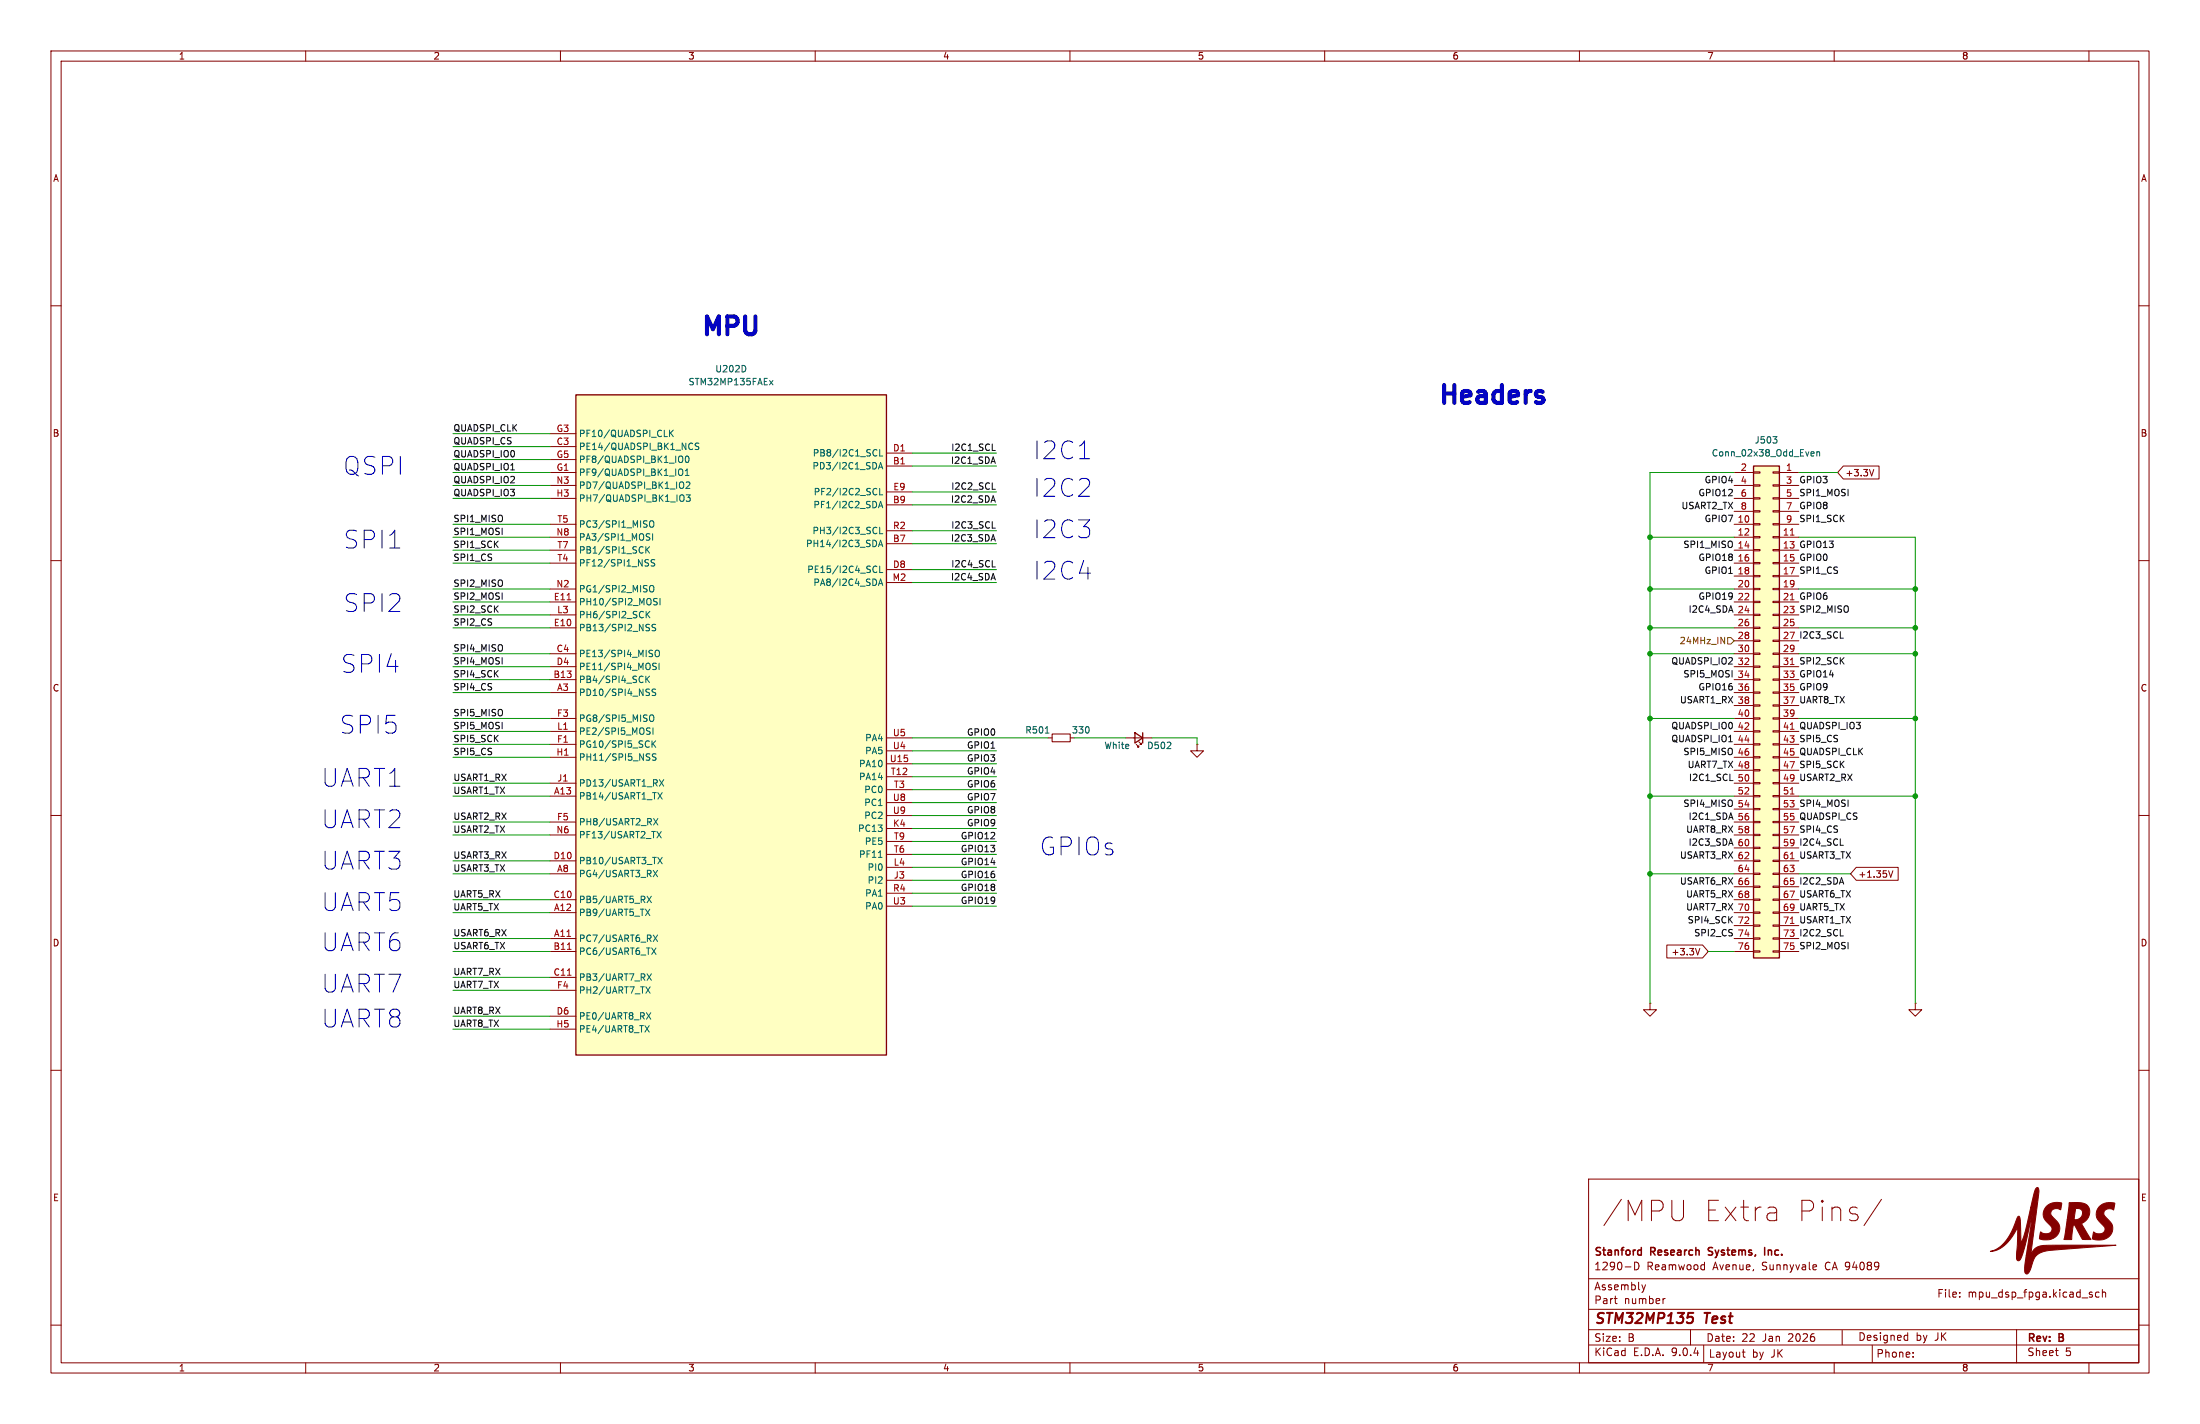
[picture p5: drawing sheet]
<svg xmlns="http://www.w3.org/2000/svg" width="432mm" height="279mm" viewBox="0 0 432 279" stroke-linecap="round" stroke-linejoin="round" font-family="sans-serif">
<g fill="none" stroke="#840000" stroke-width=".2">
<path d="M10 10h411.8v259.4h-411.8zM12 12h407.8v255.4h-407.8zM60 10v2M110 10v2M160 10v2M210 10v2M260 10v2M310 10v2M360 10v2M410 10v2M10 60h2M419.8 60h2"/>
<path d="M10 110h2M419.8 110h2M10 160h2M221 144.8h5.1M223 146.1l.5 .5h-.2h.2v-.3M223.5 145.5l.5 .6h-.2h.2v-.3M419.8 160h2M10 210h2M419.8 210h2M311.8 231.3h108v36.1h-108zM330.4 235.5v3.2l-.4 .6-.3 .2M369.3 235.3l-3.4 5.2"/>
<path d="M10 260h2M311.8 256.9h108M311.8 250.9h108M316.8 254.8h.6M317.3 255.8h.1M320.8 247.6a.76 .76 0 0 1 .9 .8 .76 .76 0 0 1-.9 .7zM322.3 252.1l.3 1M322.6 253.1l-.1 .3M323 252.1l-.4 1M326.8 254.8l-.3 .1M334.1 248.1l.4 .1M334.5 249.1h-.4"/>
<path d="M334.5 247.6v1.5M356.3 248.1l.2 .4-.7 .1M356.5 249.1h-.2M384.6 254.4v.1M384.6 253.6v.1M410.3 254l.3 .1 .1 .2-.2 .2h-.3M410.3 253.5l.3 .1M412 253.6l-.4-.1-.3 .3 .1 .6h.6M412.6 253.7l.3-.2 .3 .1 .1 .9M412.6 253v1.5M419.8 260h2M60 267.4v2"/>
<path d="M110 267.4v2M160 267.4v2M210 267.4v2M260 267.4v2M310 267.4v2M311.8 263.9h108M311.8 260.9h108M331.8 260.9v3M334.4 264v3.3M342 265.3h.5M342.2 266.2l.3 .1M360 267.4v2"/>
<path d="M361.6 261v2.8M367.5 263.9v3.4M374 262l.4 .1M374.4 261.5v1.5M374.4 262.9l-.4 .1M375.5 266.2v.1M375.5 265.4v.1M395.8 260.9v6.5M403.4 265h.6M403.8 266h.2M410 267.4v2"/>
</g>
<path d="M331.4 257.6h.9M331.5 258.4h.5l.2 .2v.6l-.4 .4h-.5" fill="none" stroke="#840000" stroke-width=".4"/>
<path d="M321.7 245.3h.4M322.1 244.8v1.5M322.1 246.2l-.4 .1M335.3 246.2l.2 .1M335.4 244.9v.4M346.4 244.8v1.5" fill="none" stroke="#840000" stroke-width=".3"/>
<g fill="#840000" stroke="#840000" stroke-width=".2">
<path d="M399.6 233.1l.4-.1 .2 .9-1.6 12.3a3.2 3.2 0 0 1 3.5-1.9h13.2l-7.8 .6a31.3 31.3 0 0 0-6.9 .8 3.4 3.4 0 0 0-1.9 2.9l-.1 .2a1.79 1.79 0 0 1-.8 1.2 1.2 1.2 0 0 1-.4-1.5l.3-2.2h.9h-.9l1.4-9.2-2 8.5a2.39 2.39 0 0 1-.9 1.8h-.2a3.1 3.1 0 0 1-.1-2.5l.1-4a8.1 8.1 0 0 1-4.6 4.6h-.8a6 6 0 0 0 4.2-3.8l1-2.5a.45 .45 0 0 1 .6-.5l.1 .9 .1 4.3a29.9 29.9 0 0 0 2-7h.5h-.5l.1-.6a8.3 8.3 0 0 1 .9-3.2z"/>
<path d="M412 236.8a3.1 3.1 0 0 1 3.1-.7l-.3 1.3a1.28 1.28 0 0 0-1.9 .5l.1 .5a4.8 4.8 0 0 1 1.7 2.5 2.68 2.68 0 0 1-3.5 2.3h-.2a.29 .29 0 0 1-.3-.1 .29 .29 0 0 1 0-.4l.2-1a1.41 1.41 0 0 0 2.3-.4 3.1 3.1 0 0 0-1.3-1.8 2.01 2.01 0 0 1 .1-2.7z"/>
<path d="M401.8 236.6a2.94 2.94 0 0 1 2.9-.5l-.2 1.3a1.13 1.13 0 0 0-1.3-.2 1.13 1.13 0 0 0-.6 1.1l.5 .7a2.29 2.29 0 0 1 1 2.7 2.29 2.29 0 0 1-2.4 1.6l-.8-.1a.43 .43 0 0 1-.6-.4l.3-1.1a1.38 1.38 0 0 0 2.1-.4 1.51 1.51 0 0 0-.9-1.4 2.1 2.1 0 0 1 0-3.3z"/>
<path d="M406.1 236a6.2 6.2 0 0 1 3.4 .3 2.27 2.27 0 0 1-1 3.8l1.9 3.1h-1.7l-1.5-2.8-.2-.1-.4 2.9h-1.5l.6-3.9h1.4a1.26 1.26 0 0 0 1.4-.5 1.26 1.26 0 0 0-.2-1.6l-.5-.1a.33 .33 0 0 0-.4 .1 .33 .33 0 0 0-.1 .4l-.2 1.7h-1.4z"/>
</g>
<path d="M222.8 143.8l1.5 1-1.5 1zM224.3 143.8v2" fill="none" stroke="#840000" stroke-width=".25"/>
<path d="M113 77.5h61v129.5h-61z" fill="#ffffc2"/>
<path d="M113 77.5h61v129.5h-61z" fill="none" stroke="#840000" stroke-width=".25"/>
<g fill="none" stroke="#840000" stroke-width=".2">
<path d="M107.9 85.1h5.1M107.9 87.6h5.1M107.9 90.2h5.1M107.9 92.7h5.1M107.9 95.3h5.1M107.9 97.8h5.1M174 88.9h5.1M174 91.4h5.1M174 96.5h5.1M174 99.1h5.1M107.9 102.9h5.1M107.9 105.4h5.1"/>
<path d="M107.9 108h5.1M107.9 110.5h5.1M107.9 115.6h5.1M107.9 118.1h5.1M174 104.1h5.1M174 106.7h5.1M174 111.8h5.1M174 114.3h5.1M107.9 120.7h5.1M107.9 123.2h5.1M107.9 128.3h5.1M107.9 130.8h5.1"/>
<path d="M107.9 133.4h5.1M107.9 135.9h5.1M107.9 141h5.1M107.9 143.5h5.1M107.9 146.1h5.1M107.9 148.6h5.1M107.9 153.7h5.1M107.9 156.2h5.1M174 144.8h5.1M174 147.3h5.1M174 149.9h5.1M174 152.4h5.1"/>
<path d="M174 154.9h5.1M174 157.5h5.1M205.7 144.8h.8M206.5 144h3.6v1.5h-3.6zM210.1 144.8h.7M234.9 146.1v1.2h1.3l-1.3 1.3-1.2-1.3h1.2M234.9 146.1h.1M107.9 161.3h5.1M107.9 163.8h5.1M107.9 168.9h5.1M107.9 171.5h5.1M107.9 176.5h5.1"/>
<path d="M107.9 179.1h5.1M174 160h5.1M174 162.6h5.1M174 165.1h5.1M174 167.6h5.1M174 170.2h5.1M174 172.7h5.1M174 175.3h5.1M174 177.8h5.1M107.9 184.2h5.1M107.9 186.7h5.1M107.9 191.8h5.1"/>
<path d="M107.9 194.3h5.1M107.9 199.4h5.1M107.9 201.9h5.1"/>
</g>
<g fill="none" stroke="#006464" stroke-width=".2">
<path d="M146.3 72v.7M151 74.7l.7 .8M151.7 74.7l-.7 .8M131.4 84.4v1.3M131.6 84.9l.5 .8M132.1 84.4l-.7 .7M133.5 92a.43 .43 0 0 1 .5 .4v.5a.43 .43 0 0 1-.5 .4M133.8 89.5a.9 .9 0 0 1 0 1.2M134 94.6a.9 .9 0 0 1 0 1.2M134.1 97.2a.9 .9 0 0 1 0 1.1M134.5 93.3h.7M134.5 92.4l.4-.4v1.3"/>
<path d="M134.7 89.5h.1a.68 .68 0 0 1 .4 .6 .68 .68 0 0 1-.4 .6 .84 .84 0 0 1-.1-1.2zM134.7 94.7l.5-.1 .2 .3-.8 .9h.8M134.7 97.1h.8l-.5 .5 .4 .1v.5l-.2 .2-.5-.2M135.9 87l.1 .1M136 88.1h-.1M137.2 87l-.5-.1-.2 .2v.3l.5 .3 .2 .3-.3 .2-.5-.1M171.9 88.2l.2 .1M172.1 95.9v.1M172.1 89.4l-.2 .1M172.1 97h.1M172.4 92l.4-1.3 .5 1.3M172.4 99.6l.4-1.2 .5 1.2"/>
<path d="M172.5 91.7h.6M172.5 99.3h.6M172.7 88.2v1.3h.6M172.7 95.8v1.3h.6M126.8 107.3v1.2M126.8 120v1.2M126.9 107.8l.6 .7M127.1 105.3l.3 .1 .1 .3-.2 .3h-.3M127.1 104.7l.4 .1M127.1 109.8l.2 .1M127.2 110.6v.3M127.5 107.3l-.7 .7"/>
<path d="M127.5 115.1l.3-.2a.43 .43 0 0 1 .5 .4v.4a.42 .42 0 0 1-.4 .5 .42 .42 0 0 1-.4-.5zM127.5 120l-.7 .7M127.7 102.2h.1a.43 .43 0 0 1 .5 .4v.4a.42 .42 0 0 1-.4 .5 .42 .42 0 0 1-.4-.5zM128.1 104.7v1.3M128.5 109.9l-.5-.1-.2 .1v.4l.6 .2 .1 .3-.2 .3-.5-.1M129 117.5l-.5-.1-.2 .1v.4l.6 .2 .1 .3-.2 .3-.5-.1M129.5 117.4v1.3M171.9 103.4l.2 .2M171.9 111.1l.2 .1M171.9 106.2l.2 .3-.2 .6M172.1 104.6l-.2 .1M172.1 112.2l-.2 .1"/>
<path d="M172.4 107.3l.4-1.3 .5 1.3M172.4 114.9l.4-1.3 .5 1.3M172.5 106.9h.6M172.5 114.5h.6M172.7 103.4v1.3h.6M172.7 111.1v1.2h.6M126.8 132.7v1.2M126.9 133.2l.6 .7M127 120.5l.5 .7M127.2 123.2l.3 .2-.3 .4M127.3 122.5l.2 .1M127.3 135.2l.2 .1"/>
<path d="M127.4 136v.3M127.5 132.7l-.7 .7M128.2 130.6l.5 .2 .1 .3-.2 .3-.5-.1M128.6 127.8l.3-.2a.43 .43 0 0 1 .5 .4v.4a.42 .42 0 0 1-.4 .5 .42 .42 0 0 1-.4-.5zM128.7 122.6l-.5-.1-.2 .1v.4l.6 .2 .1 .3-.2 .3-.5-.1M128.7 135.3l-.5-.1-.2 .1v.4l.6 .2 .1 .3-.2 .3-.5-.1M128.8 130.2l-.5-.1-.1 .1M129.4 130.1v1.3M127.1 143.4l.4 .1 .1 .3-.2 .3h-.3M127.1 142.8l.5 .1M127.4 147.9l.1 .1M127.4 148.6l.1 .2-.1 .3"/>
<path d="M127.5 140.5l.3-.2a.43 .43 0 0 1 .5 .4v.4a.42 .42 0 0 1-.4 .5 .42 .42 0 0 1-.4-.5zM128 145.4v1.2M128.2 142.8v1.3M128.2 145.9l.5 .7M128.7 145.4l-.7 .7M128.8 148l-.5-.1-.2 .1v.4l.5 .2 .2 .3-.3 .3-.5-.1M129.1 155.5l.9 1.3M129.4 153l.9 1.2M130 155.5l-.9 1.3M130.3 153l-.9 1.2M205.2 143.8h.7M126.7 178.4l.8 1.2"/>
<path d="M127 175.8l.8 1.3M127.5 178.4l-.8 1.2M127.8 175.8l-.8 1.3M128.2 170.8l.9 1.2M128.3 160.6l.8 1.3M128.9 163.1l.9 1.3M129.1 170.8l-.9 1.2M129.1 160.6l-.8 1.3M129.1 168.2l.9 1.3M129.8 163.1l-.9 1.3M130 168.2l-.9 1.3M172.4 168.2h.7"/>
<path d="M126.8 193.6l.8 1.3M126.9 198.7l.8 1.3M127 191.1l.8 1.2M127.6 193.6l-.8 1.3M127.7 198.7l-.8 1.3M127.8 191.1l-.8 1.2M127.9 186l.9 1.3M128.2 183.5l.9 1.2M128.8 186l-.9 1.3M129.1 183.5l-.9 1.2M126.6 201.2l.8 1.3M127.4 201.2l-.8 1.3"/>
</g>
<path d="M111.3 117.7h.7M111.4 186.3h.7M111.4 191.4h.7" fill="none" stroke="#a90000" stroke-width=".2"/>
<path d="M344.2 91.4h5v96.6h-5z" fill="#ffffc2"/>
<path d="M344.2 91.4h5v96.6h-5z" fill="none" stroke="#840000" stroke-width=".25"/>
<g fill="none" stroke="#840000" stroke-width=".2">
<path d="M340.4 92.7h3.8M340.4 95.3h3.8M340.4 97.8h3.8M344.2 92.6h1.2v.2h-1.2zM344.2 95.1h1.2v.3h-1.2zM344.2 97.7h1.2v.2h-1.2zM348 92.6h1.2v.2h-1.2zM348 95.1h1.2v.3h-1.2zM348 97.7h1.2v.2h-1.2zM349.2 92.7h3.9M349.2 95.3h3.9M349.2 97.8h3.9"/>
<path d="M361.8 91.4h7v2.6h-7l-1.1-1.3zM367.8 92.1l-.5 1.3M340.4 100.3h3.8M340.4 102.9h3.8M340.4 105.4h3.8M340.4 108h3.8M340.4 110.5h3.8M340.4 113h3.8M340.4 115.6h3.8M340.4 118.1h3.8M344.2 100.2h1.2v.3h-1.2zM344.2 102.7h1.2v.3h-1.2z"/>
<path d="M344.2 105.3h1.2v.2h-1.2zM344.2 107.8h1.2v.3h-1.2zM344.2 110.4h1.2v.2h-1.2zM344.2 112.9h1.2v.3h-1.2zM344.2 115.4h1.2v.3h-1.2zM344.2 118h1.2v.2h-1.2zM348 100.2h1.2v.3h-1.2zM348 102.7h1.2v.3h-1.2zM348 105.3h1.2v.2h-1.2zM348 107.8h1.2v.3h-1.2zM348 110.4h1.2v.2h-1.2zM348 112.9h1.2v.3h-1.2z"/>
<path d="M348 115.4h1.2v.3h-1.2zM348 118h1.2v.2h-1.2zM349.2 100.3h3.9M349.2 102.9h3.9M349.2 105.4h3.9M349.2 108h3.9M349.2 110.5h3.9M349.2 113h3.9M349.2 115.6h3.9M349.2 118.1h3.9M340.4 120.7h3.8M340.4 123.2h3.8"/>
<path d="M340.4 125.7h3.8M340.4 128.3h3.8M340.4 130.8h3.8M340.4 133.4h3.8M340.4 135.9h3.8M340.4 138.4h3.8M344.2 120.5h1.2v.3h-1.2zM344.2 123.1h1.2v.2h-1.2zM344.2 125.6h1.2v.3h-1.2zM344.2 128.1h1.2v.3h-1.2zM344.2 130.7h1.2v.2h-1.2zM344.2 133.2h1.2v.3h-1.2z"/>
<path d="M344.2 135.8h1.2v.2h-1.2zM344.2 138.3h1.2v.3h-1.2zM348 120.5h1.2v.3h-1.2zM348 123.1h1.2v.2h-1.2zM348 125.6h1.2v.3h-1.2zM348 128.1h1.2v.3h-1.2zM348 130.7h1.2v.2h-1.2zM348 133.2h1.2v.3h-1.2zM348 135.8h1.2v.2h-1.2zM348 138.3h1.2v.3h-1.2zM349.2 120.7h3.9M349.2 123.2h3.9"/>
<path d="M349.2 125.7h3.9M349.2 128.3h3.9M349.2 130.8h3.9M349.2 133.4h3.9M349.2 135.9h3.9M349.2 138.4h3.9M340.4 141h3.8M340.4 143.5h3.8M340.4 146.1h3.8M340.4 148.6h3.8M340.4 151.1h3.8M340.4 153.7h3.8"/>
<path d="M340.4 156.2h3.8M340.4 158.8h3.8M344.2 140.8h1.2v.3h-1.2zM344.2 143.4h1.2v.2h-1.2zM344.2 145.9h1.2v.3h-1.2zM344.2 148.5h1.2v.2h-1.2zM344.2 151h1.2v.3h-1.2zM344.2 153.5h1.2v.3h-1.2zM344.2 156.1h1.2v.2h-1.2zM344.2 158.6h1.2v.3h-1.2zM348 140.8h1.2v.3h-1.2zM348 143.4h1.2v.2h-1.2z"/>
<path d="M348 145.9h1.2v.3h-1.2zM348 148.5h1.2v.2h-1.2zM348 151h1.2v.3h-1.2zM348 153.5h1.2v.3h-1.2zM348 156.1h1.2v.2h-1.2zM348 158.6h1.2v.3h-1.2zM349.2 141h3.9M349.2 143.5h3.9M349.2 146.1h3.9M349.2 148.6h3.9M349.2 151.1h3.9M349.2 153.7h3.9"/>
<path d="M349.2 156.2h3.9M349.2 158.8h3.9M340.4 161.3h3.8M340.4 163.8h3.8M340.4 166.4h3.8M340.4 168.9h3.8M340.4 171.5h3.8M340.4 174h3.8M340.4 176.5h3.8M340.4 179.1h3.8M344.2 161.2h1.2v.2h-1.2zM344.2 163.7h1.2v.3h-1.2z"/>
<path d="M344.2 166.2h1.2v.3h-1.2zM344.2 168.8h1.2v.2h-1.2zM344.2 171.3h1.2v.3h-1.2zM344.2 173.9h1.2v.2h-1.2zM344.2 176.4h1.2v.3h-1.2zM344.2 178.9h1.2v.3h-1.2zM348 161.2h1.2v.2h-1.2zM348 163.7h1.2v.3h-1.2zM348 166.2h1.2v.3h-1.2zM348 168.8h1.2v.2h-1.2zM348 171.3h1.2v.3h-1.2zM348 173.9h1.2v.2h-1.2z"/>
<path d="M348 176.4h1.2v.3h-1.2zM348 178.9h1.2v.3h-1.2zM349.2 161.3h3.9M349.2 163.8h3.9M349.2 166.4h3.9M349.2 168.9h3.9M349.2 171.5h3.9M349.2 174h3.9M349.2 176.5h3.9M349.2 179.1h3.9M364.3 170.2h8.3v2.5h-8.3l-1.1-1.2zM370.7 170.9l.4 1.2 .4-1.2"/>
<path d="M323.8 196.9v1.2h-1.2l1.2 1.3 1.3-1.3h-1.3M323.8 196.9h.1M327.1 185.4h7.1l1.1 1.3-1.1 1.3h-7.1zM333.6 186.1l-.4 1.3M340.4 181.6h3.8M340.4 184.2h3.8M340.4 186.7h3.8M344.2 181.5h1.2v.2h-1.2zM344.2 184h1.2v.3h-1.2zM344.2 186.6h1.2v.2h-1.2zM348 181.5h1.2v.2h-1.2zM348 184h1.2v.3h-1.2z"/>
<path d="M348 186.6h1.2v.2h-1.2zM349.2 181.6h3.9M349.2 184.2h3.9M349.2 186.7h3.9M375.9 196.9v1.2h-1.3l1.3 1.3 1.3-1.3h-1.3M375.9 196.9h.1"/>
</g>
<path d="M351.4 105h.7M351.4 117.7h.7M351.4 130.4h.7M351.4 143.1h.7M351.4 155.8h.7M351.4 168.5h.7M351.4 181.2h.7" fill="none" stroke="#a90000" stroke-width=".2"/>
<path d="M348 85.7h.8l-.5 .5M348.6 86.2l.2 .2-.2 .5M355.6 88.6l.4 .1 .1 .2-.7 .2M356 89.4l-.4 .1M356.6 88.8l.5-.1v.8M356.6 88.6v.9" fill="none" stroke="#006464" stroke-width=".2"/>
<path d="M337.8 125l.7 1.3v-1.3M339.1 125.1h.6l.7 .6-.7 .7h-.6z" fill="none" stroke="#725600" stroke-width=".2"/>
<path d="M100.2 92.2h.8M194.8 96h.6M194.8 88.4h.6M194.8 111.2h.6M194.8 103.6h.6M361.2 125.2h.6M339.3 145.5h.7M339.5 153.2h.6M361.2 165.9h.6M361.2 183.6h.6" fill="none" stroke="#0f0f0f" stroke-width=".2"/>
<g fill="none" stroke="#009600" stroke-width=".2">
<path d="M88.9 92.7h19M88.9 97.8h19M88.9 95.3h19M88.9 87.6h19M88.9 85.1h19M88.9 90.2h19M179.1 96.5h16.5M179.1 91.4h16.5M179.1 88.9h16.5M179.1 99.1h16.5M340.4 92.7h-16.6v104.2M353.1 92.7h7.6"/>
<path d="M88.9 105.4h19M88.9 115.6h19M88.9 118.1h19M88.9 102.9h19M88.9 110.5h19M88.9 108h19M179.1 114.3h16.5M179.1 104.1h16.5M179.1 106.7h16.5M179.1 111.8h16.5M323.8 105.4h16.6M323.8 115.6h16.6"/>
<path d="M353.1 105.4h22.8v91.5M353.1 115.6h22.8M88.9 130.8h19M88.9 128.3h19M88.9 135.9h19M88.9 123.2h19M88.9 133.4h19M88.9 120.7h19M323.8 128.3h16.6M323.8 123.2h16.6M353.1 128.3h22.8M353.1 123.2h22.8"/>
<path d="M88.9 141h19M88.9 153.7h19M88.9 148.6h19M88.9 146.1h19M88.9 143.5h19M88.9 156.2h19M179.1 144.8h26.6M179.1 147.3h16.5M179.1 152.4h16.5M179.1 149.9h16.5M179.1 157.5h16.5M179.1 154.9h16.5"/>
<path d="M210.8 144.8h10.2M226.1 144.8h8.8v1.3M323.8 141h16.6M323.8 156.2h16.6M353.1 141h22.8M353.1 156.2h22.8M88.9 168.9h19M88.9 163.8h19M88.9 171.5h19M88.9 161.3h19M88.9 179.1h19M88.9 176.5h19"/>
<path d="M179.1 172.7h16.5M179.1 175.3h16.5M179.1 170.2h16.5M179.1 177.8h16.5M179.1 167.6h16.5M179.1 162.6h16.5M179.1 165.1h16.5M179.1 160h16.5M323.8 171.5h16.6M353.1 171.5h10.1M88.9 184.2h19M88.9 186.7h19"/>
<path d="M88.9 194.3h19M88.9 191.8h19M88.9 199.4h19M335.3 186.7h5.1M88.9 201.9h19"/>
</g>
<path d="M302.4 77.9l.4 .2 .1 .3-.1 .5-.4 .2M302.4 76.7l.4 .2" fill="none" stroke="#0000c2" stroke-width=".8"/>
<g fill="#009600" stroke="#009600" stroke-width=".2">
<circle cx="375.9" cy="141" r=".46"/>
<circle cx="375.9" cy="128.3" r=".46"/>
<circle cx="375.9" cy="115.6" r=".46"/>
<circle cx="375.9" cy="123.2" r=".46"/>
<circle cx="323.8" cy="141" r=".46"/>
<circle cx="323.8" cy="105.4" r=".46"/>
<circle cx="323.8" cy="123.2" r=".46"/>
<circle cx="323.8" cy="115.6" r=".46"/>
<circle cx="323.8" cy="128.3" r=".46"/>
<circle cx="375.9" cy="156.2" r=".46"/>
<circle cx="323.8" cy="156.2" r=".46"/>
<circle cx="323.8" cy="171.5" r=".46"/>
</g>
<g font-size="5.6" fill="#840000">
<text x="314.3" y="239.9">/MPU</text>
<text x="334" y="239.9">Extra</text>
<text x="351.9" y="239.9">Pins/</text>
</g>
<g font-size="4.9" fill="#0000c2">
<text x="137.1" y="67">MPU</text>
<text x="281.8" y="80.4">Headers</text>
<text x="67.6" y="93.4">QSPI</text>
<text x="203" y="90.4">I2C1</text>
<text x="203" y="97.7">I2C2</text>
<text x="67.7" y="107.9">SPI1</text>
<text x="203" y="105.9">I2C3</text>
<text x="203" y="114">I2C4</text>
<text x="67.7" y="120.3">SPI2</text>
<text x="67.1" y="132.3">SPI4</text>
<text x="66.9" y="144.2">SPI5</text>
<text x="63.3" y="154.6">UART1</text>
<text x="63.3" y="162.8">UART2</text>
<text x="63.3" y="170.9">UART3</text>
<text x="204.3" y="168.1">GPIOs</text>
<text x="63.3" y="179">UART5</text>
<text x="63.3" y="186.9">UART6</text>
<text x="63.3" y="195">UART7</text>
<text x="63.3" y="201.9">UART8</text>
</g>
<g font-size="2.8" fill="#840000">
<text x="312.8" y="260.3">STM32MP135</text>
<text x="334.6" y="260.3">Test</text>
</g>
<g font-size="2.1" fill="#840000">
<text x="312.8" y="246.8">Stanford</text>
<text x="312.8" y="249.4">1290-D</text>
<text x="323.2" y="249.4">Reamwood</text>
<text x="324" y="246.8">Research</text>
<text x="336" y="246.8">Systems,</text>
<text x="336.3" y="249.4">Avenue,</text>
<text x="346" y="249.4">Sunnyvale</text>
<text x="347.6" y="246.8">Inc.</text>
<text x="358.5" y="249.4">CA 94089</text>
<text x="312.8" y="256.1">Part</text>
<text x="312.8" y="253.4">Assembly</text>
<text x="318.7" y="256.1">number</text>
<text x="380.1" y="254.8">File:</text>
<text x="386.2" y="254.8">mpu_dsp_fpga.kicad_sch</text>
<text x="312.8" y="263.5">Size:</text>
<text x="319.5" y="263.5">B</text>
<text x="334.8" y="263.5">Date:</text>
<text x="341.8" y="263.5">22</text>
<text x="346" y="263.5">Jan</text>
<text x="351.1" y="263.5">2026</text>
<text x="364.6" y="263.3">Designed</text>
<text x="376" y="263.3">by</text>
<text x="379.8" y="263.3">JK</text>
<text x="397.8" y="263.7">Rev:</text>
<text x="404.2" y="263.7">B</text>
<text x="312.8" y="266.3">KiCad</text>
<text x="320.5" y="266.3">E.D.A.</text>
<text x="328.1" y="266.3">9.0.4</text>
<text x="335.3" y="266.6">Layout</text>
<text x="343.9" y="266.6">by</text>
<text x="347.7" y="266.6">JK</text>
<text x="368.2" y="266.6">Phone:</text>
<text x="397.8" y="266.3">Sheet</text>
<text x="405.3" y="266.3">5</text>
</g>
<g font-size="1.8" fill="#840000">
<text x="35" y="11.9">1</text>
<text x="85" y="11.9">2</text>
<text x="135" y="11.9">3</text>
<text x="185" y="11.9">4</text>
<text x="235" y="11.9">5</text>
<text x="285" y="11.9">6</text>
<text x="335" y="11.9">7</text>
<text x="385" y="11.9">8</text>
<text x="10.3" y="35.9">A</text>
<text x="420.1" y="35.9">A</text>
<text x="10.3" y="85.9">B</text>
<text x="420.1" y="85.9">B</text>
<text x="362.1" y="93.7">+3.3V</text>
<text x="10.3" y="135.9">C</text>
<text x="420.1" y="135.9">C</text>
<text x="364.6" y="172.4">+1.35V</text>
<text x="10.3" y="185.9">D</text>
<text x="420.1" y="185.9">D</text>
<text x="328" y="187.6">+3.3V</text>
<text x="10.3" y="235.9">E</text>
<text x="420.1" y="235.9">E</text>
<text x="35" y="269.3">1</text>
<text x="85" y="269.3">2</text>
<text x="135" y="269.3">3</text>
<text x="185" y="269.3">4</text>
<text x="235" y="269.3">5</text>
<text x="285" y="269.3">6</text>
<text x="335" y="269.3">7</text>
<text x="385" y="269.3">8</text>
</g>
<g font-size="1.8" fill="#006464">
<text x="135" y="75.8">STM32MP135FAEx</text>
<text x="140.3" y="73.3">U202D</text>
<text x="113.5" y="86">PF10/QUADSPI_CLK</text>
<text x="113.5" y="88.5">PE14/QUADSPI_BK1_NCS</text>
<text x="159.4" y="89.8">PB8/I2C1_SCL</text>
<text x="335.9" y="89.8">Conn_02x38_Odd_Even</text>
<text x="344.3" y="87.2">J503</text>
<text x="113.5" y="91">PF8/QUADSPI_BK1_IO0</text>
<text x="113.5" y="93.6">PF9/QUADSPI_BK1_IO1</text>
<text x="159.4" y="92.3">PD3/I2C1_SDA</text>
<text x="113.5" y="96.1">PD7/QUADSPI_BK1_IO2</text>
<text x="113.5" y="98.7">PH7/QUADSPI_BK1_IO3</text>
<text x="159.6" y="99.9">PF1/I2C2_SDA</text>
<text x="159.6" y="97.4">PF2/I2C2_SCL</text>
<text x="113.5" y="103.7">PC3/SPI1_MISO</text>
<text x="113.5" y="106.3">PA3/SPI1_MOSI</text>
<text x="158.1" y="107.5">PH14/I2C3_SDA</text>
<text x="159.4" y="105">PH3/I2C3_SCL</text>
<text x="113.5" y="108.8">PB1/SPI1_SCK</text>
<text x="113.5" y="111.4">PF12/SPI1_NSS</text>
<text x="158.3" y="112.6">PE15/I2C4_SCL</text>
<text x="113.5" y="116.4">PG1/SPI2_MISO</text>
<text x="113.5" y="119">PH10/SPI2_MOSI</text>
<text x="159.6" y="115.2">PA8/I2C4_SDA</text>
<text x="113.5" y="121.5">PH6/SPI2_SCK</text>
<text x="113.5" y="124.1">PB13/SPI2_NSS</text>
<text x="113.5" y="129.1">PE13/SPI4_MISO</text>
<text x="113.5" y="131.7">PE11/SPI4_MOSI</text>
<text x="113.5" y="134.2">PB4/SPI4_SCK</text>
<text x="113.5" y="136.8">PD10/SPI4_NSS</text>
<text x="113.5" y="141.8">PG8/SPI5_MISO</text>
<text x="113.5" y="144.4">PE2/SPI5_MOSI</text>
<text x="113.5" y="146.9">PG10/SPI5_SCK</text>
<text x="113.5" y="149.5">PH11/SPI5_NSS</text>
<text x="169.7" y="145.6">PA4</text>
<text x="169.7" y="148.2">PA5</text>
<text x="201.1" y="144.1">R501</text>
<text x="210.3" y="144.1">330</text>
<text x="216.7" y="147.2">White</text>
<text x="225.1" y="147.2">D502</text>
<text x="113.5" y="154.5">PD13/USART1_RX</text>
<text x="168.5" y="150.7">PA10</text>
<text x="168.5" y="153.3">PA14</text>
<text x="169.5" y="155.8">PC0</text>
<text x="113.5" y="157.1">PB14/USART1_TX</text>
<text x="169.5" y="158.3">PC1</text>
<text x="169.5" y="160.9">PC2</text>
<text x="113.5" y="162.2">PH8/USART2_RX</text>
<text x="113.5" y="164.7">PF13/USART2_TX</text>
<text x="168.3" y="163.4">PC13</text>
<text x="169.7" y="166">PE5</text>
<text x="113.5" y="169.8">PB10/USART3_TX</text>
<text x="113.5" y="172.3">PG4/USART3_RX</text>
<text x="168.5" y="168.5">PF11</text>
<text x="170.2" y="171">PI0</text>
<text x="170.2" y="173.6">PI2</text>
<text x="113.5" y="177.4">PB5/UART5_RX</text>
<text x="113.5" y="179.9">PB9/UART5_TX</text>
<text x="169.7" y="176.1">PA1</text>
<text x="169.7" y="178.7">PA0</text>
<text x="113.5" y="185">PC7/USART6_RX</text>
<text x="113.5" y="187.6">PC6/USART6_TX</text>
<text x="113.5" y="192.6">PB3/UART7_RX</text>
<text x="113.5" y="195.2">PH2/UART7_TX</text>
<text x="113.5" y="200.3">PE0/UART8_RX</text>
<text x="113.5" y="202.8">PE4/UART8_TX</text>
</g>
<g font-size="1.8" fill="#0f0f0f">
<text x="88.9" y="87.3">QUADSPI_CS</text>
<text x="88.9" y="84.7">QUADSPI_CLK</text>
<text x="88.9" y="89.8">QUADSPI_IO0</text>
<text x="186.6" y="88.6">I2C1_SCL</text>
<text x="88.9" y="94.9">QUADSPI_IO2</text>
<text x="88.9" y="92.4">QUADSPI_IO1</text>
<text x="186.5" y="91.1">I2C1_SDA</text>
<text x="334.5" y="94.9">GPIO4</text>
<text x="353.1" y="94.9">GPIO3</text>
<text x="88.9" y="97.4">QUADSPI_IO3</text>
<text x="186.5" y="98.7">I2C2_SDA</text>
<text x="186.6" y="96.2">I2C2_SCL</text>
<text x="329.9" y="100">USART2_TX</text>
<text x="333.3" y="97.4">GPIO12</text>
<text x="353.1" y="97.4">SPI1_MOSI</text>
<text x="353.1" y="100">GPIO8</text>
<text x="88.9" y="107.6">SPI1_SCK</text>
<text x="88.9" y="102.5">SPI1_MISO</text>
<text x="88.9" y="105.1">SPI1_MOSI</text>
<text x="186.5" y="106.3">I2C3_SDA</text>
<text x="186.6" y="103.8">I2C3_SCL</text>
<text x="330.3" y="107.6">SPI1_MISO</text>
<text x="334.5" y="102.5">GPIO7</text>
<text x="353.1" y="107.6">GPIO13</text>
<text x="353.1" y="102.5">SPI1_SCK</text>
<text x="88.9" y="110.1">SPI1_CS</text>
<text x="186.5" y="114">I2C4_SDA</text>
<text x="186.6" y="111.4">I2C4_SCL</text>
<text x="333.3" y="110.1">GPIO18</text>
<text x="334.5" y="112.7">GPIO1</text>
<text x="353.1" y="110.1">GPIO0</text>
<text x="353.1" y="112.7">SPI1_CS</text>
<text x="88.9" y="115.2">SPI2_MISO</text>
<text x="88.9" y="117.8">SPI2_MOSI</text>
<text x="333.3" y="117.8">GPIO19</text>
<text x="353.1" y="117.8">GPIO6</text>
<text x="88.9" y="120.3">SPI2_SCK</text>
<text x="88.9" y="122.8">SPI2_CS</text>
<text x="331.3" y="120.3">I2C4_SDA</text>
<text x="353.1" y="125.4">I2C3_SCL</text>
<text x="353.1" y="120.3">SPI2_MISO</text>
<text x="88.9" y="130.5">SPI4_MOSI</text>
<text x="88.9" y="127.9">SPI4_MISO</text>
<text x="327.9" y="130.5">QUADSPI_IO2</text>
<text x="353.1" y="130.5">SPI2_SCK</text>
<text x="88.9" y="133">SPI4_SCK</text>
<text x="88.9" y="135.5">SPI4_CS</text>
<text x="330.3" y="133">SPI5_MOSI</text>
<text x="333.3" y="135.5">GPIO16</text>
<text x="353.1" y="133">GPIO14</text>
<text x="353.1" y="135.5">GPIO9</text>
<text x="88.9" y="140.6">SPI5_MISO</text>
<text x="88.9" y="143.2">SPI5_MOSI</text>
<text x="327.9" y="143.2">QUADSPI_IO0</text>
<text x="329.6" y="138.1">USART1_RX 38</text>
<text x="353.1" y="138.1">UART8_TX</text>
<text x="353.1" y="143.2">QUADSPI_IO3</text>
<text x="88.9" y="145.7">SPI5_SCK</text>
<text x="88.9" y="148.2">SPI5_CS</text>
<text x="189.7" y="147">GPIO1</text>
<text x="189.7" y="144.4">GPIO0</text>
<text x="189.7" y="149.5">GPIO3</text>
<text x="327.9" y="145.7">QUADSPI_IO1</text>
<text x="330.3" y="148.2">SPI5_MISO</text>
<text x="353.1" y="148.2">QUADSPI_CLK</text>
<text x="353.1" y="145.7">SPI5_CS</text>
<text x="88.9" y="155.9">USART1_TX</text>
<text x="88.9" y="153.3">USART1_RX</text>
<text x="189.7" y="152.1">GPIO4</text>
<text x="189.7" y="154.6">GPIO6</text>
<text x="331.1" y="150.8">UART7_TX 48</text>
<text x="331.4" y="153.3">I2C1_SCL</text>
<text x="353.1" y="153.3">USART2_RX</text>
<text x="353.1" y="150.8">SPI5_SCK</text>
<text x="88.9" y="160.9">USART2_RX</text>
<text x="189.7" y="159.7">GPIO8</text>
<text x="189.7" y="157.1">GPIO7</text>
<text x="330.3" y="158.4">SPI4_MISO</text>
<text x="331.3" y="160.9">I2C1_SDA</text>
<text x="353.1" y="158.4">SPI4_MOSI</text>
<text x="353.1" y="160.9">QUADSPI_CS</text>
<text x="88.9" y="163.5">USART2_TX</text>
<text x="188.5" y="167.3">GPIO13</text>
<text x="188.5" y="164.8">GPIO12</text>
<text x="189.7" y="162.2">GPIO9</text>
<text x="330.8" y="163.5">UART8_RX 58</text>
<text x="331.3" y="166">I2C3_SDA</text>
<text x="353.1" y="166">I2C4_SCL</text>
<text x="353.1" y="163.5">SPI4_CS</text>
<text x="88.9" y="168.6">USART3_RX</text>
<text x="88.9" y="171.1">USART3_TX</text>
<text x="188.5" y="169.8">GPIO14</text>
<text x="188.5" y="172.4">GPIO16</text>
<text x="329.6" y="173.6">USART6_RX 66</text>
<text x="329.6" y="168.6">USART3_RX 62</text>
<text x="353.1" y="168.6">USART3_TX</text>
<text x="353.1" y="173.6">I2C2_SDA</text>
<text x="88.9" y="178.7">UART5_TX</text>
<text x="88.9" y="176.2">UART5_RX</text>
<text x="188.5" y="174.9">GPIO18</text>
<text x="188.5" y="177.5">GPIO19</text>
<text x="330.8" y="176.2">UART5_RX 68</text>
<text x="330.8" y="178.7">UART7_RX 70</text>
<text x="353.1" y="176.2">USART6_TX</text>
<text x="353.1" y="178.7">UART5_TX</text>
<text x="88.9" y="183.8">USART6_RX</text>
<text x="331.1" y="181.3">SPI4_SCK</text>
<text x="332.4" y="183.8">SPI2_CS</text>
<text x="353.1" y="181.3">USART1_TX</text>
<text x="353.1" y="183.8">I2C2_SCL</text>
<text x="88.9" y="191.4">UART7_RX</text>
<text x="88.9" y="186.3">USART6_TX</text>
<text x="353.1" y="186.3">SPI2_MOSI</text>
<text x="88.9" y="194">UART7_TX</text>
<text x="88.9" y="201.6">UART8_TX</text>
<text x="88.9" y="199">UART8_RX</text>
</g>
<g font-size="1.8" fill="#a90000">
<text x="109.1" y="84.8">G3</text>
<text x="109.1" y="87.4">C3</text>
<text x="109.1" y="89.9">G5</text>
<text x="175.2" y="88.6">D1</text>
<text x="109.1" y="95">N3</text>
<text x="109.1" y="92.5">G1</text>
<text x="175.2" y="91.2">B1</text>
<text x="341.6" y="92.5">2</text>
<text x="341.6" y="95">4</text>
<text x="350.4" y="92.5">1</text>
<text x="350.4" y="95">3</text>
<text x="109.1" y="97.5">H3</text>
<text x="175.2" y="98.8">B9</text>
<text x="175.2" y="96.3">E9</text>
<text x="341.6" y="97.5">6</text>
<text x="341.6" y="100.1">8</text>
<text x="350.4" y="97.5">5</text>
<text x="350.4" y="100.1">7</text>
<text x="109.1" y="105.2">N8</text>
<text x="109.3" y="102.6">T5</text>
<text x="109.3" y="107.7">T7</text>
<text x="175.2" y="103.9">R2</text>
<text x="175.2" y="106.4">B7</text>
<text x="341" y="102.6">10</text>
<text x="341" y="105.2">12</text>
<text x="341" y="107.7">14</text>
<text x="349.8" y="105.2">11</text>
<text x="349.8" y="107.7">13</text>
<text x="350.4" y="102.6">9</text>
<text x="109.3" y="110.2">T4</text>
<text x="175.2" y="111.5">D8</text>
<text x="341" y="110.2">16</text>
<text x="341" y="112.8">18</text>
<text x="349.8" y="110.2">15</text>
<text x="349.8" y="112.8">17</text>
<text x="108.6" y="117.9">E11</text>
<text x="109.1" y="115.3">N2</text>
<text x="175.1" y="114">M2</text>
<text x="341" y="115.3">20</text>
<text x="341" y="117.9">22</text>
<text x="349.8" y="115.3">19</text>
<text x="349.8" y="117.9">21</text>
<text x="108.6" y="122.9">E10</text>
<text x="109.3" y="120.4">L3</text>
<text x="341" y="120.4">24</text>
<text x="341" y="122.9">26</text>
<text x="341" y="125.5">28</text>
<text x="349.8" y="120.4">23</text>
<text x="349.8" y="122.9">25</text>
<text x="349.8" y="125.5">27</text>
<text x="109.1" y="128">C4</text>
<text x="109.1" y="130.6">D4</text>
<text x="341" y="128">30</text>
<text x="341" y="130.6">32</text>
<text x="349.8" y="128">29</text>
<text x="349.8" y="130.6">31</text>
<text x="108.5" y="133.1">B13</text>
<text x="109.2" y="135.6">A3</text>
<text x="341" y="133.1">34</text>
<text x="341" y="135.6">36</text>
<text x="349.8" y="133.1">33</text>
<text x="349.8" y="135.6">35</text>
<text x="109.2" y="140.7">F3</text>
<text x="109.3" y="143.3">L1</text>
<text x="341" y="140.7">40</text>
<text x="341" y="143.3">42</text>
<text x="349.8" y="138.2">37</text>
<text x="349.8" y="140.7">39</text>
<text x="349.8" y="143.3">41</text>
<text x="109.1" y="148.3">H1</text>
<text x="109.2" y="145.8">F1</text>
<text x="174.6" y="149.6">U15</text>
<text x="175.2" y="144.5">U5</text>
<text x="175.2" y="147.1">U4</text>
<text x="341" y="145.8">44</text>
<text x="341" y="148.3">46</text>
<text x="349.8" y="145.8">43</text>
<text x="349.8" y="148.3">45</text>
<text x="108.6" y="156">A13</text>
<text x="109.3" y="153.4">J1</text>
<text x="174.7" y="152.1">T12</text>
<text x="175.3" y="154.7">T3</text>
<text x="341" y="153.4">50</text>
<text x="341" y="156">52</text>
<text x="349.8" y="150.9">47</text>
<text x="349.8" y="153.4">49</text>
<text x="349.8" y="156">51</text>
<text x="109.2" y="161">F5</text>
<text x="175.2" y="157.2">U8</text>
<text x="175.2" y="159.8">U9</text>
<text x="341" y="158.5">54</text>
<text x="341" y="161">56</text>
<text x="349.8" y="158.5">53</text>
<text x="349.8" y="161">55</text>
<text x="109.1" y="163.6">N6</text>
<text x="175.2" y="162.3">K4</text>
<text x="175.3" y="164.8">T9</text>
<text x="175.3" y="167.4">T6</text>
<text x="341" y="166.1">60</text>
<text x="349.8" y="163.6">57</text>
<text x="349.8" y="166.1">59</text>
<text x="108.5" y="168.7">D10</text>
<text x="109.2" y="171.2">A8</text>
<text x="175.3" y="169.9">L4</text>
<text x="175.3" y="172.5">J3</text>
<text x="341" y="171.2">64</text>
<text x="349.8" y="168.7">61</text>
<text x="349.8" y="171.2">63</text>
<text x="349.8" y="173.7">65</text>
<text x="108.5" y="176.3">C10</text>
<text x="108.6" y="178.8">A12</text>
<text x="175.2" y="177.5">U3</text>
<text x="175.2" y="175">R4</text>
<text x="349.8" y="176.3">67</text>
<text x="349.8" y="178.8">69</text>
<text x="108.6" y="183.9">A11</text>
<text x="341" y="181.4">72</text>
<text x="341" y="183.9">74</text>
<text x="349.8" y="181.4">71</text>
<text x="349.8" y="183.9">73</text>
<text x="108.5" y="186.4">B11</text>
<text x="108.5" y="191.5">C11</text>
<text x="341" y="186.4">76</text>
<text x="349.8" y="186.4">75</text>
<text x="109.2" y="194.1">F4</text>
<text x="109.1" y="201.7">H5</text>
<text x="109.1" y="199.1">D6</text>
</g>
<text font-size="1.8" fill="#725600" x="329.6" y="126.6">24MHz_IN</text>
</svg>
